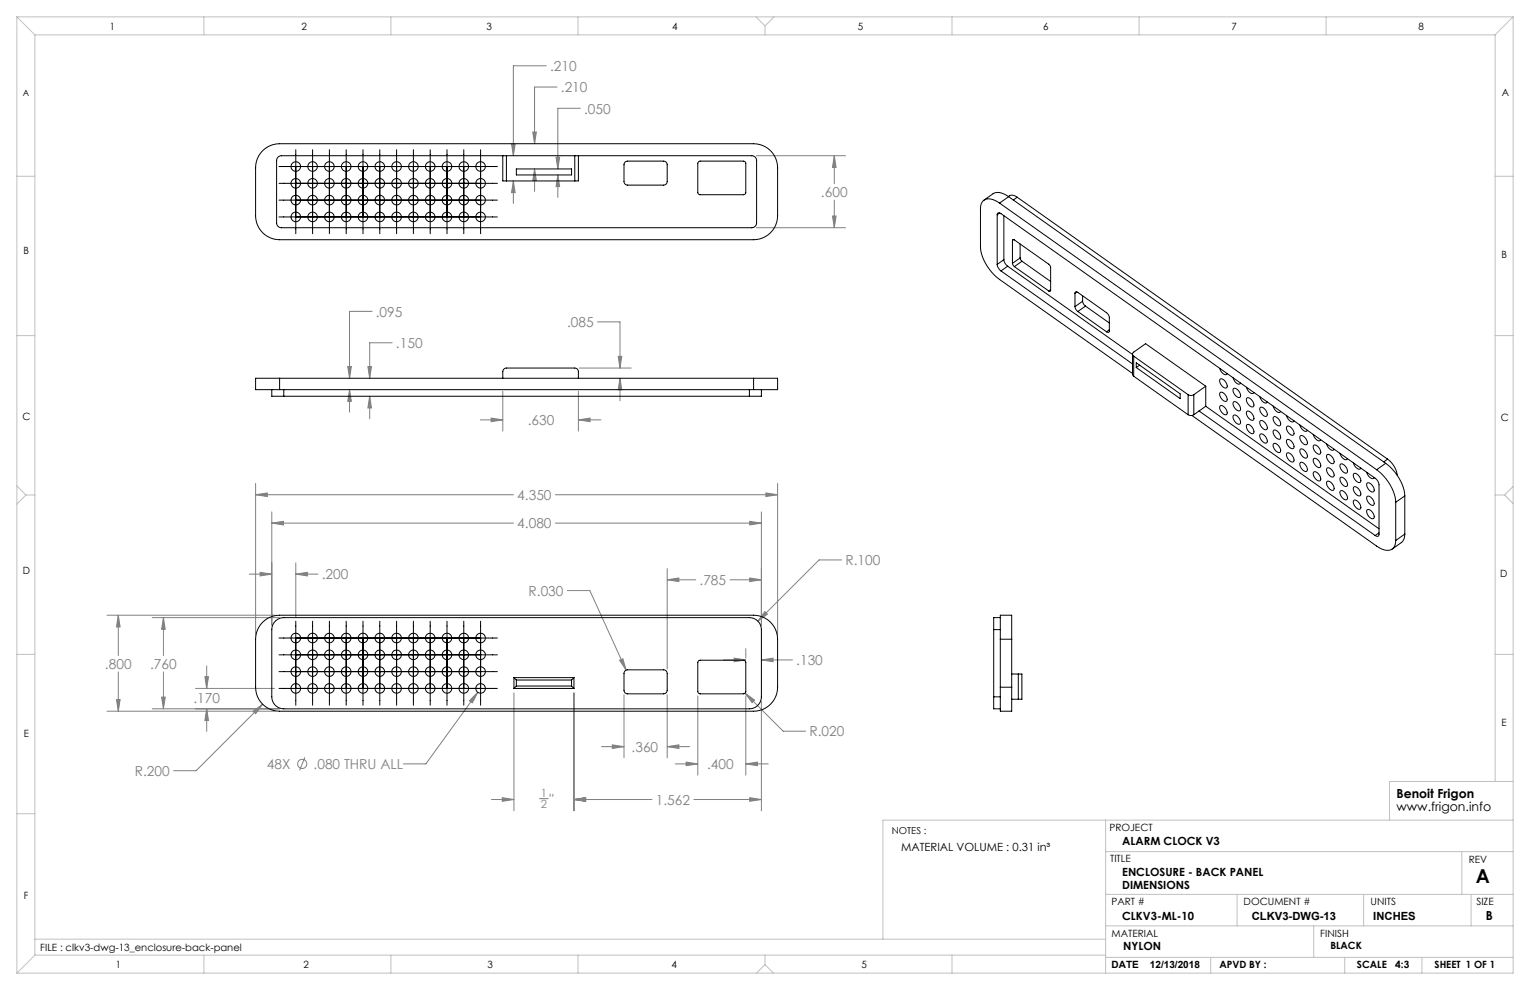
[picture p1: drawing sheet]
<svg xmlns="http://www.w3.org/2000/svg" width="432mm" height="279mm" viewBox="0 0 432 279" stroke-linecap="round" stroke-linejoin="round" font-family="sans-serif">
<g fill="none" stroke="#808080" stroke-width=".28">
<path d="M154.2 18.6h-9.3v25.3M150.4 37.3h1l-.5 3.3zM157.2 24.6h-6.3v16M163.8 30.6h-6.4v17.1M144.4 40.6h1l-.5 3.3zM144.9 51.1l.5 3.3h-1zM144.9 51.1v6.3M150.9 47.7l.5 3.3h-1zM150.9 47.7v6.3M156.9 44.4h1l-.5 3.3zM157.4 49.4l.5 3.3h-1zM157.4 49.4v6.3"/>
<path d="M213.4 43.9h25.2M235.5 43.9l.5 3.4h-1.1zM235.5 43.9v7.9M235.5 56.5v7.8M213.4 64.3h25.2M234.9 61h1.1l-.5 3.3zM105 87.9h-6.4v18.9M110.7 96.7h-6.4v10.1M168.6 90.8h6.4v13.1M98.1 103.4h1.1l-.6 3.4zM98.6 110l.6 3.3h-1.1zM98.6 110v6.3"/>
<path d="M103.8 103.4h1l-.5 3.4zM104.3 111.8l.5 3.3h-1zM104.3 111.8v6.4M135.5 118.5h6.4M138.6 118l3.3 .5-3.3 .5zM141.9 110.4v11.3M163.2 118.5l3.3-.5v1zM163.2 110.4v11.3M163.2 118.5h6.4M163.5 103.9h14.6M174.5 100.6h1l-.5 3.3zM175 106.8l.5 3.3h-1z"/>
<path d="M175 106.8v6.3M72.1 139.6l3.3-.5v1zM72.1 136.5v42.6M72.1 139.6h72.8M156.7 139.6h62.8M216.2 139.1l3.3 .5-3.3 .5zM219.5 136.5v42.6M76.7 147.6l3.3-.5v1zM76.7 144.5v31.9M76.7 147.6h68.2M83.5 158.9v15.2M156.7 147.6h58.2"/>
<path d="M211.6 147.1l3.3 .5-3.3 .5zM214.9 144.5v31.9M237.5 158h-6.3l-17.3 17.3M30.2 173.6h47.4M33.4 173.6l.5 3.3h-1zM33.4 173.6v11.4M42.9 174.3h35.9M46.1 174.3l.5 3.3h-1zM46.1 174.3v10.7M70.4 162h6.3M73.4 161.5l3.3 .5-3.3 .5zM83.5 162l3.3-.5v1z"/>
<path d="M83.5 162h6.2M160.1 166.7h6.4l10.2 22.4M188.3 163.6l3.3-.5v1zM188.3 160.5v28.3M188.3 163.6h8M206 163.6h8.9M211.6 163.1l3.3 .5-3.3 .5zM215.9 172.6l.7 .7-2.7 2zM32.9 197.4h1l-.5 3.3zM33.4 189.6v11.1M45.6 196.7h1l-.5 3.3zM46.1 189.6v10.4"/>
<path d="M55.2 194.3h22.3M57.8 191h1l-.5 3.3zM58.3 187.9v6.4M74.1 198.7l-18.8 18.8h-6.3M134.8 195.4l-1.5 3-.8-.6zM134.8 195.4l-14.6 20.2h-6.4M145 195.6v33.2M162 195.6v33.2M174.9 186.3l.9-.4 .9 3.2zM176.1 196.1v17.8M188.3 196.1v17.8M196.9 196.4v22.4"/>
<path d="M204.1 186.2h6.4M207.2 185.7l3.3 .5-3.3 .6zM210.3 195.6l2.7 2-.7 .7zM210.3 195.6l10.7 10.8h6.4M210.5 183.1v2.6M210.5 196.4v22.4M214.9 186.2l3.3-.5v1.1zM214.9 197.9v30.9M214.9 186.2h8.8M30.2 200.7h47.4M42.9 200h35.9M58.3 200l.5 3.3h-1z"/>
<path d="M58.3 200v6.4M71.4 200.7l2.7-2-2 2.7zM86 213.7l-1.4 3.7M169.8 210.7h6.3M172.8 210.2l3.3 .5-3.3 .5zM188.3 210.7l3.3-.5v1zM188.3 210.7h6.3M190.6 215.6h6.3M193.6 215.1l3.3 .5-3.3 .5zM210.5 215.6l3.3-.5v1zM210.5 215.6h6.3M138.7 225.6h6.3"/>
<path d="M141.7 225.1l3.3 .5-3.3 .5zM152.3 225.4h2.4M162 225.6l3.3-.5v1zM162 225.6h22M195.8 225.6h19.1M211.6 225.1l3.3 .5-3.3 .5z"/>
<circle cx="85.3" cy="215.6" r="1.29"/>
</g>
<g fill="none" stroke="#000" stroke-width=".28">
<path d="M78.7 56.5h61.7M78.7 51.7h61.7M78.7 47h61.7M83.5 42.3v23.7M88.2 42.3v23.7M93 42.3v23.7M97.7 42.3v23.7M102.4 42.3v23.7M107.2 42.3v23.7M111.9 42.3v23.7M116.7 42.3v23.7M121.4 42.3v23.7"/>
<path d="M126.2 42.3v23.7M130.9 42.3v23.7M135.6 42.3v23.7M78.7 61.2h61.7M83.5 175.3v23.7M88.2 175.3v23.7M93 175.3v23.7M97.7 175.3v23.7M102.4 175.3v23.7M107.2 175.3v23.7M111.9 175.3v23.7M116.7 175.3v23.7"/>
<path d="M121.4 175.3v23.7M126.2 175.3v23.7M130.9 175.3v23.7M135.6 175.3v23.7M78.7 180.1h61.7M78.7 184.8h61.7M78.7 189.5h61.7M78.7 194.3h61.7"/>
</g>
<g fill="none" stroke="#c0c0c0" stroke-width=".28">
<path d="M4.8 4.8l5 5M4.8 4.8h422.2M4.8 4.8v269.8M9.8 9.8h412.2M9.8 9.8v259.8M57.5 4.8v5M110.3 4.8v5M163.1 4.8v5M213.4 4.8l2.5 2.5M215.9 7.3v2.5M218.4 4.8l-2.5 2.5M268.7 4.8v5"/>
<path d="M321.5 4.8v5M374.3 4.8v5M422 9.8v210.7M427 4.8l-5 5M427 4.8v269.8h-422.2M4.8 49.7h5M422 49.7h5M4.8 94.7h5M422 94.7h5M4.8 137.1l2.5 2.6M7.3 139.7l-2.5 2.6M7.3 139.7h2.5"/>
<path d="M422 139.7h2.6M424.6 139.7l2.4 2.4M427 137.3l-2.4 2.4M4.8 184.7h5M422 184.7h5M4.8 229.7h5M312 231.5v43.1M427 231.5h-177.8v33.6M427 220.5h-34.8v11M312 240.3h115M312 252.4h115M349.1 252.4v8.9"/>
<path d="M384.9 252.4v8.9M412.6 240.3v12.1M415.2 252.4v8.9M9.8 265.1h302.2M9.8 269.6l-5 5M9.8 269.6h302.2M57.5 269.6v5M110.3 269.6v5M163.1 269.6v5M215.9 272.2l-2.4 2.4M215.9 272.2l2.4 2.4M215.9 269.6v2.6"/>
<path d="M268.7 269.6v5M312 270.2h115M312 261.3h115M341.7 270.2v4.4M370.8 261.3v8.9M379.5 270.2v4.4M401.3 270.2v4.4"/>
</g>
<path d="M216.2 139.1l3.3 .5-3.3 .5zM72.1 139.6l3.3-.5v1zM211.6 147.1l3.3 .5-3.3 .5zM76.7 147.6l3.3-.5v1zM214.9 186.2l3.3-.5v1.1zM207.2 185.7l3.3 .5-3.3 .6zM71.4 200.7l.7 .7 2-2.7zM134.8 195.4l-2.3 2.4 .8 .6zM83.5 162l3.3-.5v1zM73.4 161.5l3.3 .5-3.3 .5zM57.8 191h1l-.5 3.3zM58.3 200l.5 3.3h-1zM211.6 163.1l3.3 .5-3.3 .5zM188.3 163.6l3.3-.5v1zM211.6 225.1l3.3 .5-3.3 .5zM162 225.6l3.3-.5v1zM172.8 210.2l3.3 .5-3.3 .5zM188.3 210.7l3.3-.5v1zM193.6 215.1l3.3 .5-3.3 .5zM210.5 215.6l3.3-.5v1zM162 225.6l3.3-.5v1zM141.7 225.1l3.3 .5-3.3 .5zM210.3 195.6l2 2.7 .7-.7zM174.9 186.3l1.8 2.8-.9-3.2zM215.9 172.6l-2 2.7 2.7-2zM45.6 196.7h1l-.5 3.3zM46.1 174.3l.5 3.3h-1zM33.4 173.6l.5 3.3h-1zM32.9 197.4h1l-.5 3.3zM104.3 111.8l.5 3.3h-1zM103.8 103.4h1l-.5 3.4zM98.6 110l.6 3.3h-1.1zM98.1 103.4h1.1l-.6 3.4zM175 106.8l.5 3.3h-1zM174.5 100.6h1l-.5 3.3zM138.6 118l3.3 .5-3.3 .5zM163.2 118.5l3.3-.5v1zM235.5 43.9l.5 3.4h-1.1zM234.9 61h1.1l-.5 3.3zM150.9 47.7l.5 3.3h-1zM150.4 37.3h1l-.5 3.3zM157.4 49.4l.5 3.3h-1zM156.9 44.4h1l-.5 3.3zM144.9 51.1l.5 3.3h-1zM144.4 40.6h1l-.5 3.3z" fill="#808080"/>
<g fill="none" stroke="#000" stroke-width=".28">
<path d="M74.1 42.5a6.8 6.8 0 0 1 4.8-1.9h133.8a6.8 6.8 0 0 1 6.8 6.7v13.6a6.8 6.8 0 0 1-6.8 6.8h-133.8a6.8 6.8 0 0 1-6.8-6.8v-13.6a6.8 6.8 0 0 1 2-4.8zM141.9 43.9v7.2h1M141.9 43.9h1M141.9 43.9h-62.5a1.36 1.36 0 0 0-1.3 1.4v17.6a1.36 1.36 0 0 0 1.3 1.4h132.8a1.36 1.36 0 0 0 1.3-1.4v-17.6a1.36 1.36 0 0 0-1.3-1.4h-49M142.9 43.9v7.2M142.9 43.9h19.3M142.9 51.1h19.3M145.7 47.7h15.6v1.7h-15.6zM162.2 43.9h1M162.2 43.9v7.2M163.2 43.9v7.2h-1M176.4 45.8l.7-.3h10.2a1.02 1.02 0 0 1 1 1v4.7a1.02 1.02 0 0 1-1 1h-10.2a1.02 1.02 0 0 1-1-1v-4.7z"/>
<path d="M197.1 45.7l.5-.2 12.6 .1 .3 .6-.1 8.5-.6 .3-12.6-.2-.3-.5v-8.1zM282.1 57.3a3.7 3.7 0 0 0-4.7-.6 3.1 3.1 0 0 0-.7 2.2v10.8a13.1 13.1 0 0 0 5.4 9.2l37.5 26.5M282.1 57.3l106.4 75.3M284.6 55.5l1.1-.4 1.4 .6M284.7 55.5a3.9 3.9 0 0 0-4.4-.8l-2.6 1.8M284.7 55.5l-2.6 1.8M284.7 55.5l106.4 75.3M287.1 55.7l104.5 73.9M287.1 55.7l-1.1 .7M281.4 60.6a.58 .58 0 0 1 .4-.6 .58 .58 0 0 1 .7 .3l105.6 74.7a2.62 2.62 0 0 1 1.1 1.8v14a.58 .58 0 0 1-.4 .6 .58 .58 0 0 1-.7-.3M281.4 74.6a2.63 2.63 0 0 0 1.1 1.9M281.4 60.6v14"/>
<path d="M282.1 60.1l-.7 .5M282.5 76.5l37.1 26.2M283.3 73.3a2.63 2.63 0 0 0 1.1 1.8M283.3 60.9v12.4M283.3 73.3l-1.9 1.3M284.4 75.1l35.2 24.9M284.4 75.1l-1.9 1.4M285.7 67.9a.29 .29 0 0 1 .2-.3 .29 .29 0 0 1 .4 .1l10 7.2 .2 .6v6.5a.29 .29 0 0 1-.2 .2 .29 .29 0 0 1-.3-.1M285.7 74.3l.6 1M285.7 67.9v6.4M286.1 67.6l-.4 .3M286.3 75.3l9.7 6.8"/>
<path d="M287.9 72.8l.5 .9M287.9 72.8l-2.2 1.5M287.9 68.9v3.9M288.4 73.7l8.1 5.7M288.4 73.7l-2.1 1.6M296.5 81.7l-.5 .4M303.4 82.8a.43 .43 0 0 1 .3-.5 .43 .43 0 0 1 .5 .2l8.4 6 .5 1v3.9a.43 .43 0 0 1-.3 .4 .43 .43 0 0 1-.5-.2M303.4 86.5l.2 .8 .6 .6M303.4 82.8v3.7M303.9 82.4l-.5 .4M304.2 87.9l8.1 5.7M305.5 85l.3 .8 .5 .6"/>
<path d="M305.5 85l-2.1 1.5M305.5 83.5v1.5M306.3 86.4l-2.1 1.5M306.3 86.4l6.8 4.8M313.1 93.1l-.8 .5M319.6 100v5.6l.4 .6M76.7 110v1.8h3.4M78.9 106.8h-6.8v3.2h6.8M78.9 106.8v3.2M78.9 106.8h133.8M78.9 110h133.8M80.1 110v1.8"/>
<path d="M80.1 111.8h131.4M141.9 106.8v-1.9a1.02 1.02 0 0 1 1-1h19.3a1.02 1.02 0 0 1 1 1v1.9M211.5 110v1.8M212.7 106.8h6.8v3.2h-6.8M212.7 106.8v3.2M214.9 110v1.8h-3.4M320 100.5a.66 .66 0 0 1 0-1.1l3.3-2.4 17 12M320 100.5l15.3 10.9M320 106.2l15.3 10.8M320 100.5v5.7M320.7 102.4l12.4 8.7v1.4l-12.4-8.8zM321.6 103.1l-.9 .6"/>
<path d="M335.3 111.4a1.5 1.5 0 0 0 1.6 0M335.3 117a1.5 1.5 0 0 0 1.6 0M335.3 111.4v5.6M336.4 117.3l52.1 36.8a3.7 3.7 0 0 0 4.7 .6 3.1 3.1 0 0 0 .7-2.2M336.9 111.4v5.6M338.4 116l49.7 35.1M340.3 114.7l48.9 34.5M340.3 109v5.7M340.3 114.7l-3.4 2.3M340.3 109l-3.4 2.4M344.2 103.9a2.02 2.02 0 0 0 2 1.8l.1-.3M344.4 114.5a1.89 1.89 0 0 1 1.8 2.5 1.89 1.89 0 0 1-1.8-2.5z"/>
<path d="M344.4 110.8a1.89 1.89 0 0 1 1.8 2.4 1.89 1.89 0 0 1-1.8-2.4zM344.4 107a1.89 1.89 0 0 1 1.8 2.4 1.89 1.89 0 0 1-1.8-2.4zM348 106.6a2.02 2.02 0 0 0 2 1.7l.1-.2M348.1 117.2a1.89 1.89 0 0 1 1.9 2.4 1.89 1.89 0 0 1-1.9-2.4zM348.1 113.4a1.89 1.89 0 0 1 1.9 2.5 1.89 1.89 0 0 1-1.9-2.5zM348.1 109.7a1.89 1.89 0 0 1 1.9 2.4 1.89 1.89 0 0 1-1.9-2.4zM351.8 109.3a2.02 2.02 0 0 0 1.9 1.7l.2-.2M351.9 119.9a1.89 1.89 0 0 1 1.8 2.4 1.89 1.89 0 0 1-1.8-2.4zM351.9 116.1a1.89 1.89 0 0 1 1.8 2.4 1.89 1.89 0 0 1-1.8-2.4zM351.9 112.3a1.89 1.89 0 0 1 1.8 2.5 1.89 1.89 0 0 1-1.8-2.5zM355.5 111.9a2.02 2.02 0 0 0 2 1.8l.1-.3M355.7 118.8a1.89 1.89 0 0 1 1.8 2.4 1.89 1.89 0 0 1-1.8-2.4z"/>
<path d="M355.7 115a1.89 1.89 0 0 1 1.8 2.4 1.89 1.89 0 0 1-1.8-2.4zM359.3 114.6a2.02 2.02 0 0 0 2 1.7l.1-.2M359.5 117.7a1.89 1.89 0 0 1 1.8 2.4 1.89 1.89 0 0 1-1.8-2.4zM363.1 117.3a2.02 2.02 0 0 0 1.9 1.7l.2-.2M366.9 119.9a2.02 2.02 0 0 0 1.9 1.8l.2-.3M355.7 122.5a1.89 1.89 0 0 1 1.8 2.5 1.89 1.89 0 0 1-1.8-2.5zM359.5 125.2a1.89 1.89 0 0 1 1.8 2.5 1.89 1.89 0 0 1-1.8-2.5zM359.5 121.4a1.89 1.89 0 0 1 1.8 2.5 1.89 1.89 0 0 1-1.8-2.5zM363.2 127.9a1.89 1.89 0 0 1 1.8 2.4 1.89 1.89 0 0 1-1.8-2.4zM363.2 124.1a1.89 1.89 0 0 1 1.8 2.4 1.89 1.89 0 0 1-1.8-2.4zM363.2 120.3a1.89 1.89 0 0 1 1.8 2.5 1.89 1.89 0 0 1-1.8-2.5zM367 130.5a1.89 1.89 0 0 1 1.8 2.5 1.89 1.89 0 0 1-1.8-2.5z"/>
<path d="M367 126.8a1.89 1.89 0 0 1 1.8 2.4 1.89 1.89 0 0 1-1.8-2.4zM367 123a1.89 1.89 0 0 1 1.8 2.4 1.89 1.89 0 0 1-1.8-2.4zM370.6 122.6a2.02 2.02 0 0 0 2 1.7l.1-.2M370.8 133.2a1.89 1.89 0 0 1 1.8 2.5 1.89 1.89 0 0 1-1.8-2.5zM370.8 129.4a1.89 1.89 0 0 1 1.8 2.5 1.89 1.89 0 0 1-1.8-2.5zM370.8 125.7a1.89 1.89 0 0 1 1.8 2.4 1.89 1.89 0 0 1-1.8-2.4zM374.4 125.3a2.02 2.02 0 0 0 2 1.7l.1-.2M374.5 135.9a1.89 1.89 0 0 1 1.9 2.4 1.89 1.89 0 0 1-1.9-2.4zM374.5 132.1a1.89 1.89 0 0 1 1.9 2.4 1.89 1.89 0 0 1-1.9-2.4zM374.5 128.3a1.89 1.89 0 0 1 1.9 2.5 1.89 1.89 0 0 1-1.9-2.5zM378.2 127.9a2.02 2.02 0 0 0 1.9 1.8l.2-.3M378.3 138.5a1.89 1.89 0 0 1 1.8 2.5 1.89 1.89 0 0 1-1.8-2.5z"/>
<path d="M378.3 134.8a1.89 1.89 0 0 1 1.8 2.4 1.89 1.89 0 0 1-1.8-2.4zM378.3 131a1.89 1.89 0 0 1 1.8 2.4 1.89 1.89 0 0 1-1.8-2.4zM381.9 130.6a2.02 2.02 0 0 0 2 1.7l.1-.2M382.1 137.4a1.89 1.89 0 0 1 1.8 2.5 1.89 1.89 0 0 1-1.8-2.5zM382.1 133.7a1.89 1.89 0 0 1 1.8 2.4 1.89 1.89 0 0 1-1.8-2.4zM385.7 133.3a2.02 2.02 0 0 0 2 1.7l.1-.2M385.9 136.3a1.89 1.89 0 0 1 1.8 2.5 1.89 1.89 0 0 1-1.8-2.5zM388.5 132.6a13.1 13.1 0 0 1 5.4 9.2M391.1 130.8a13.1 13.1 0 0 1 5.4 9.2M391.1 130.8l-2.6 1.8M391.6 129.6a6.7 6.7 0 0 1 2.7 4.5M391.6 129.6l-1.1 .8"/>
<path d="M396.5 140l-2.6 1.8M396.5 140v10.7M382.1 141.2a1.89 1.89 0 0 1 1.8 2.5 1.89 1.89 0 0 1-1.8-2.5zM385.9 143.9a1.89 1.89 0 0 1 1.8 2.4 1.89 1.89 0 0 1-1.8-2.4zM385.9 140.1a1.89 1.89 0 0 1 1.8 2.4 1.89 1.89 0 0 1-1.8-2.4zM389.2 150.4l-1.1 .7M393.9 141.8v10.7M396.5 150.7a2.89 2.89 0 0 1-1 2.4l-2.6 1.9M396.5 150.7l-2.6 1.8M74.1 175.6a6.8 6.8 0 0 1 4.8-2h133.8a6.8 6.8 0 0 1 6.8 6.8v13.6a6.8 6.8 0 0 1-6.8 6.7h-133.8a6.8 6.8 0 0 1-6.8-6.7v-13.6a6.8 6.8 0 0 1 2-4.8zM77.5 175.5l.9-.7 1.7-.5h131.4a3.4 3.4 0 0 1 3.4 3.4v19a3.4 3.4 0 0 1-3.4 3.3h-131.4a3.4 3.4 0 0 1-3.4-3.3v-19l.2-1.2zM280.4 177.7h1.9"/>
<path d="M280.4 177.7v19M282.3 174.3h-1.9v3.4M145 191.2h17M145 191.2v3.1M145 194.3h17M145 191.2l.7 .7M145.7 191.9h15.6M145.7 191.9v1.7M145.7 193.6l-.7 .7M145.7 193.6h15.6M161.3 193.6l.7 .7M161.3 191.9v1.7"/>
<path d="M162 191.2v3.1M162 191.2l-.7 .7M176.4 189.3l.7-.3h10.2a1.02 1.02 0 0 1 1 1.1v4.7a1.02 1.02 0 0 1-1 1h-10.2a1.02 1.02 0 0 1-1-1v-4.7zM197.1 186.5l.5-.2 12.6 .1 .3 .6-.1 8.5-.6 .3-12.6-.1-.3-.6v-8.1zM280.4 196.7v3.3h1.9M280.4 196.7h1.9M282.3 194v6.7h3.2v-6.7M282.3 180.4v-6.8h3.2v6.8M282.3 194h3.2M282.3 180.4h3.2M282.3 180.4v13.6M285.5 180.4v13.6"/>
<path d="M285.5 190.2h1.9M285.5 197.3h1.9M287.4 190.2h1v7.1h-1M287.4 190.2v7.1"/>
<circle cx="83.5" cy="51.7" r="1.35"/>
<circle cx="83.5" cy="56.5" r="1.35"/>
<circle cx="83.5" cy="47" r="1.35"/>
<circle cx="88.2" cy="47" r="1.35"/>
<circle cx="88.2" cy="56.5" r="1.35"/>
<circle cx="88.2" cy="51.7" r="1.35"/>
<circle cx="93" cy="51.7" r="1.35"/>
<circle cx="93" cy="47" r="1.35"/>
<circle cx="93" cy="56.5" r="1.35"/>
<circle cx="97.7" cy="47" r="1.35"/>
<circle cx="97.7" cy="56.5" r="1.35"/>
<circle cx="97.7" cy="51.7" r="1.35"/>
<circle cx="102.4" cy="47" r="1.35"/>
<circle cx="102.4" cy="56.5" r="1.35"/>
<circle cx="102.4" cy="51.7" r="1.35"/>
<circle cx="107.2" cy="47" r="1.35"/>
<circle cx="107.2" cy="51.7" r="1.35"/>
<circle cx="107.2" cy="56.5" r="1.35"/>
<circle cx="111.9" cy="47" r="1.35"/>
<circle cx="111.9" cy="56.5" r="1.35"/>
<circle cx="111.9" cy="51.7" r="1.35"/>
<circle cx="116.7" cy="47" r="1.35"/>
<circle cx="116.7" cy="56.5" r="1.35"/>
<circle cx="116.7" cy="51.7" r="1.35"/>
<circle cx="121.4" cy="47" r="1.35"/>
<circle cx="121.4" cy="56.5" r="1.35"/>
<circle cx="121.4" cy="51.7" r="1.35"/>
<circle cx="126.2" cy="51.7" r="1.35"/>
<circle cx="126.2" cy="56.5" r="1.35"/>
<circle cx="126.2" cy="47" r="1.35"/>
<circle cx="130.9" cy="47" r="1.35"/>
<circle cx="130.9" cy="51.7" r="1.35"/>
<circle cx="130.9" cy="56.5" r="1.35"/>
<circle cx="135.6" cy="51.7" r="1.35"/>
<circle cx="135.6" cy="47" r="1.35"/>
<circle cx="135.6" cy="56.5" r="1.35"/>
<circle cx="83.5" cy="61.2" r="1.35"/>
<circle cx="88.2" cy="61.2" r="1.35"/>
<circle cx="93" cy="61.2" r="1.35"/>
<circle cx="97.7" cy="61.2" r="1.35"/>
<circle cx="102.4" cy="61.2" r="1.35"/>
<circle cx="107.2" cy="61.2" r="1.35"/>
<circle cx="111.9" cy="61.2" r="1.35"/>
<circle cx="116.7" cy="61.2" r="1.35"/>
<circle cx="121.4" cy="61.2" r="1.35"/>
<circle cx="126.2" cy="61.2" r="1.35"/>
<circle cx="130.9" cy="61.2" r="1.35"/>
<circle cx="135.6" cy="61.2" r="1.35"/>
<circle cx="83.5" cy="194.3" r="1.35"/>
<circle cx="83.5" cy="184.8" r="1.35"/>
<circle cx="83.5" cy="189.5" r="1.35"/>
<circle cx="83.5" cy="180.1" r="1.35"/>
<circle cx="88.2" cy="194.3" r="1.35"/>
<circle cx="88.2" cy="189.5" r="1.35"/>
<circle cx="88.2" cy="184.8" r="1.35"/>
<circle cx="88.2" cy="180.1" r="1.35"/>
<circle cx="93" cy="194.3" r="1.35"/>
<circle cx="93" cy="184.8" r="1.35"/>
<circle cx="93" cy="189.5" r="1.35"/>
<circle cx="93" cy="180.1" r="1.35"/>
<circle cx="97.7" cy="194.3" r="1.35"/>
<circle cx="97.7" cy="189.5" r="1.35"/>
<circle cx="97.7" cy="184.8" r="1.35"/>
<circle cx="97.7" cy="180.1" r="1.35"/>
<circle cx="102.4" cy="194.3" r="1.35"/>
<circle cx="102.4" cy="184.8" r="1.35"/>
<circle cx="102.4" cy="189.5" r="1.35"/>
<circle cx="102.4" cy="180.1" r="1.35"/>
<circle cx="107.2" cy="194.3" r="1.35"/>
<circle cx="107.2" cy="184.8" r="1.35"/>
<circle cx="107.2" cy="180.1" r="1.35"/>
<circle cx="107.2" cy="189.5" r="1.35"/>
<circle cx="111.9" cy="194.3" r="1.35"/>
<circle cx="111.9" cy="184.8" r="1.35"/>
<circle cx="111.9" cy="189.5" r="1.35"/>
<circle cx="111.9" cy="180.1" r="1.35"/>
<circle cx="116.7" cy="194.3" r="1.35"/>
<circle cx="116.7" cy="180.1" r="1.35"/>
<circle cx="116.7" cy="184.8" r="1.35"/>
<circle cx="116.7" cy="189.5" r="1.35"/>
<circle cx="121.4" cy="194.3" r="1.35"/>
<circle cx="121.4" cy="189.5" r="1.35"/>
<circle cx="121.4" cy="184.8" r="1.35"/>
<circle cx="121.4" cy="180.1" r="1.35"/>
<circle cx="126.2" cy="194.3" r="1.35"/>
<circle cx="126.2" cy="184.8" r="1.35"/>
<circle cx="126.2" cy="189.5" r="1.35"/>
<circle cx="126.2" cy="180.1" r="1.35"/>
<circle cx="130.9" cy="194.3" r="1.35"/>
<circle cx="130.9" cy="189.5" r="1.35"/>
<circle cx="130.9" cy="184.8" r="1.35"/>
<circle cx="130.9" cy="180.1" r="1.35"/>
<circle cx="135.6" cy="194.3" r="1.35"/>
<circle cx="135.6" cy="184.8" r="1.35"/>
<circle cx="135.6" cy="189.5" r="1.35"/>
<circle cx="135.6" cy="180.1" r="1.35"/>
</g>
<text font-size="5.4" x="416.5" y="249.1">A</text>
<g font-size="3.9" fill="#808080">
<text x="155.3" y="20">.210</text>
<text x="158.3" y="26">.210</text>
<text x="164.9" y="32">.050</text>
<text x="231.7" y="55.6">.600</text>
<text x="106.1" y="89.3">.095</text>
<text x="160" y="92.3">.085</text>
<text x="111.8" y="98.2">.150</text>
<text x="148.9" y="120">.630</text>
<text x="146" y="141.1">4.350</text>
<text x="146" y="149.1">4.080</text>
<text x="238.6" y="159.5">R.100</text>
<text x="90.8" y="163.5">.200</text>
<text x="197.4" y="165.1">.785</text>
<text x="149.2" y="168.1">R.030</text>
<text x="29.6" y="188.8">.800</text>
<text x="42.4" y="188.8">.760</text>
<text x="224.7" y="187.7">.130</text>
<text x="54.6" y="198.5">.170</text>
<text x="228.5" y="207.8">R.020</text>
<text x="178.3" y="212.2">.360</text>
<text x="38" y="219">R.200</text>
<text x="75.3" y="217.1">48X</text>
<text x="88.5" y="217.1">.080 THRU ALL</text>
<text x="199.6" y="217.1">.400</text>
<text x="155.1" y="227">&quot;</text>
<text x="185.1" y="227.1">1.562</text>
</g>
<g font-size="3.5">
<text x="394.1" y="225.3">Benoit Frigon</text>
<text x="394.1" y="228.8">www.frigon.info</text>
<text x="419.3" y="259.7">B</text>
</g>
<g font-size="3.2" fill="#808080">
<text x="152.6" y="224.9">1</text>
<text x="152.6" y="228.2">2</text>
</g>
<g font-size="3.2">
<text x="316.7" y="238.4">ALARM CLOCK V3</text>
<text x="254.3" y="240.1">MATERIAL VOLUME : 0.31 in³</text>
<text x="316.7" y="250.8">DIMENSIONS</text>
<text x="316.7" y="247.3">ENCLOSURE - BACK PANEL</text>
<text x="316.7" y="259.7">CLKV3-ML-10</text>
<text x="353.3" y="259.7">CLKV3-DWG-13</text>
<text x="387.6" y="259.7">INCHES</text>
<text x="317" y="268.2">NYLON</text>
</g>
<g font-size="2.8">
<text x="31" y="8.5">1</text>
<text x="85.1" y="8.5">2</text>
<text x="137.3" y="8.5">3</text>
<text x="189.7" y="8.5">4</text>
<text x="242.1" y="8.5">5</text>
<text x="294.4" y="8.5">6</text>
<text x="347.6" y="8.5">7</text>
<text x="400.3" y="8.5">8</text>
<text x="423.8" y="27.2">A</text>
<text x="6.7" y="71.8">B</text>
<text x="423.8" y="72.8">B</text>
<text x="6.4" y="118.6">C</text>
<text x="423.5" y="118.9">C</text>
<text x="6.5" y="162.1">D</text>
<text x="423.4" y="163">D</text>
<text x="6.7" y="207.9">E</text>
<text x="423.7" y="204.9">E</text>
<text x="313.1" y="234.6">PROJECT</text>
<text x="313.3" y="243.2">TITLE</text>
<text x="414.5" y="243.6">REV</text>
<text x="6.7" y="253.8">F</text>
<text x="313.7" y="255.3">PART #</text>
<text x="351" y="255.3">DOCUMENT #</text>
<text x="386.8" y="255.3">UNITS</text>
<text x="416.7" y="255.3">SIZE</text>
<text x="11.4" y="268.4">FILE : clkv3-dwg-13_enclosure-back-panel</text>
<text x="313.7" y="264.6">MATERIAL</text>
<text x="372.6" y="264.5">FINISH</text>
<text x="375.5" y="267.9">BLACK</text>
<text x="32.7" y="273.3">1</text>
<text x="85.7" y="273.3">2</text>
<text x="137.6" y="273.3">3</text>
<text x="189.6" y="273.3">4</text>
<text x="243.2" y="273.2">5</text>
<text x="313.7" y="273.3">DATE</text>
<text x="324.5" y="273.3">12/13/2018</text>
<text x="344.1" y="273.1">APVD BY :</text>
<text x="383" y="273.1">SCALE</text>
<text x="393.8" y="273.1">4:3</text>
<text x="404.9" y="273.1">SHEET 1 OF 1</text>
</g>
<text font-size="2.7" x="251.7" y="235.2">NOTES :</text>
<text font-size="2.5" x="6.4" y="27">A</text>
</svg>
